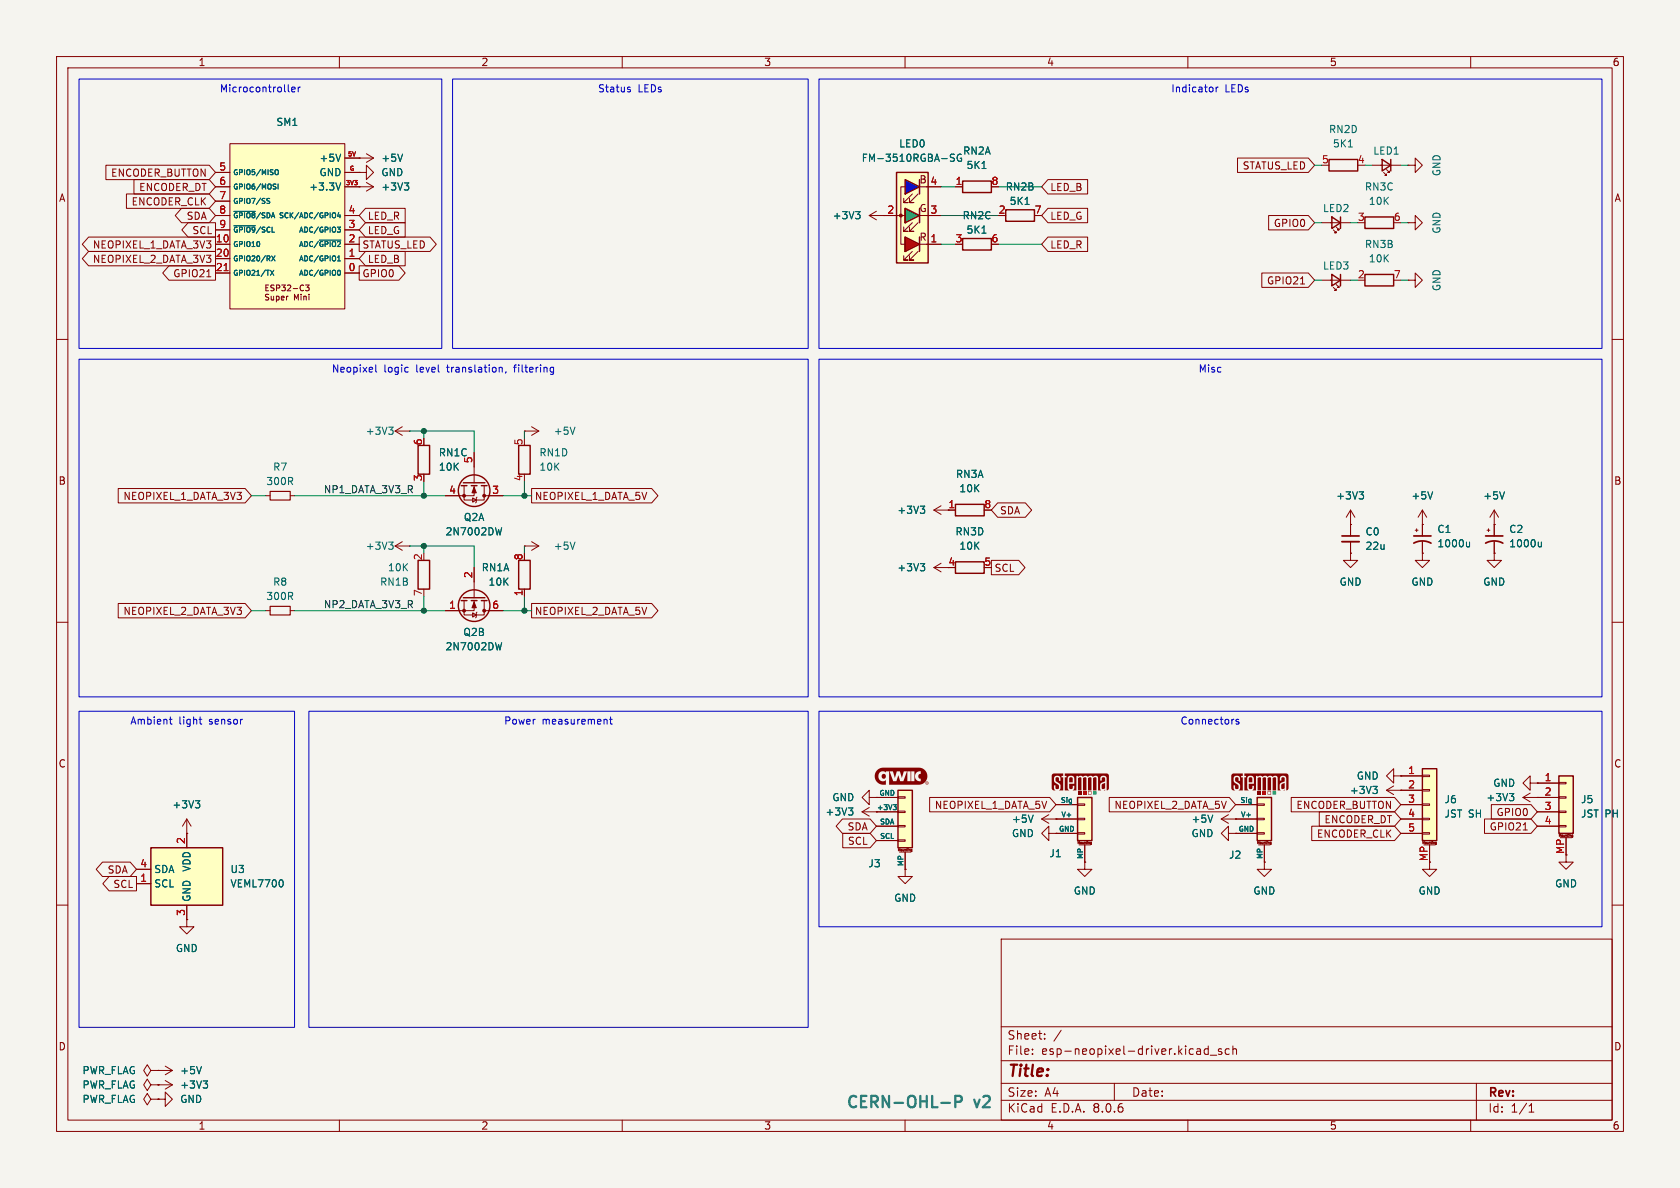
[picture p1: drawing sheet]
<svg xmlns="http://www.w3.org/2000/svg" width="297mm" height="210mm" viewBox="0 0 297 210" stroke-linecap="round" stroke-linejoin="round" font-family="sans-serif">
<path d="M0 0h297v210h-297z" fill="#f5f4ef" stroke="#f5f4ef" stroke-width=".18"/>
<g fill="none" stroke="#840000" stroke-width=".18">
<path d="M10 10h277v190h-277zM12 12h273v186h-273zM60 10v2M110 10v2M160 10v2M210 10v2M260 10v2M10 60h2M285 60h2M166.4 99.6l-1.3 .7M10 110h2M165.1 100.3l1.3 .8"/>
<path d="M165.1 100.3h2.5M285 110h2M10 160h2M191.8 152.4v1.3h1.2l-1.2 1.2-1.3-1.2h1.3M191.8 152.4h.1M215.9 144.8l1.3 .7M215.9 144.8h2.5M217.2 144l-1.3 .8M218.4 144.8h.1M223.5 152.4v1.3h1.3l-1.3 1.2-1.3-1.2h1.3M223.5 152.4h.1M285 160h2"/>
<path d="M177 166h108v32h-108zM60 198v2M110 198v2M160 198v2M177 194.5h108M177 191.5h108M177 187.5h108M177 181.5h108M182.5 186.3v.1M182.5 185.5v.1M184.7 183.6v.1M184.7 182.8v.1"/>
<path d="M187.6 182.1l-1.3 2M197 191.5v3M210 198v2M213.6 184.9v1.5M213.6 185.5l-.4-.1-.3 .3v.4l.1 .2h.6M214 186.5h1.1M216 185.5l-.4-.1-.2 .2 .1 .2 .5 .2v.3h-.6M217.3 185.5l-.4-.1-.3 .3v.4l.1 .2h.6M218 185.5l.2-.1 .3 .1 .1 .9M218 184.9v1.5M260 198v2M261 191.5v6.5"/>
<path d="M270.3 196.6h.9M270.3 195.5l.4-.4v1.5"/>
</g>
<path d="M162.7 99.6h.8l-.4 .5M163.2 100.1l.3 .3v.3l-.3 .2M214.4 144.1l-.4 1.3" fill="none" stroke="#006464" stroke-width=".18"/>
<path d="M191.5 139.9h.6v.6h-.6z" fill="#ed1c24"/>
<path d="M193.2 139.9h.6v.6h-.6z" fill="#00a650"/>
<path d="M190.5 141h2.5v7.6h-2.5z" fill="#ffffc2"/>
<g fill="#840000">
<path d="M190.6 139.9h.6v.6h-.6z"/>
<path d="M192.3 139.9h.7v.6h-.7l.6-.1v-.5h-.5l-.1 .5z"/>
<path d="M195.1 139.7l.3-.1v.1z"/>
<path d="M190.6 137.6l.3-.2 .3 .1v2.2h-.6z"/>
<path d="M191.5 137.5l.3-.1 .3 .1v2.2h-.6z"/>
<path d="M192.3 137.5l.4-.1 .2 .1 .1 2.2h-.7z"/>
<path d="M193.2 137.5l.4-.1 .2 .1v2.2h-.6z"/>
<path d="M189.1 137.5l.3-.1 .2 .1v.8h-.6z"/>
<path d="M194.8 138.6l.6-.2v.9l-.4 .2-.2-.1z"/>
<path d="M186 136.9l.3-.2h1.7v.5h-.3v.2h.3v2.3h-.8l.3-.3v-.7l-.8-.6-.1-.2 .1-.4 .3-.1 .2 .1v.5h.3l-.1-.6-.4-.3-.6 .2-.1 .7 .2 .3 .7 .5v.6l-.2 .1h-.3l-.1-.7h-.3l.1 .7 .3 .2h-.5l-.2-.2-.1-2.3z"/>
<path d="M188.2 136.7l7.6 .1 .2 .3v2.5l-.4 .1v-2.1l-.1-.4-.6-.1-.3 .3-.1 .6h.3v-.5l.4-.1 .2 .2v.5l-.7 .3-.2 .2v.8l.2 .3h-.6v-2.4l-.3-.2-.6 .3-.3-.3-.3 .1a.36 .36 0 0 1-.6-.1l-.3 .1a.36 .36 0 0 1-.6-.1l-.5 .2v-.1h-.3v2.5h-.7l.3-.2v-.6h-.2l-.2 .6-.4-.1-.1-.8h.9v-1l-.1-.3-.2-.1-.7 .1-.2 .3v1.7l.1 .3 .3 .1h-.9v-2.3h.3v-.2h-.3z"/>
</g>
<g fill="none" stroke="#840000" stroke-width=".18">
<path d="M248.9 39.4h1.3v-1.3l1.3 1.3-1.3 1.2v-1.2M248.9 39.4h.1M248.9 29.2h1.3v-1.3l1.3 1.3-1.3 1.3v-1.3M248.9 29.2h.1M248.9 49.5h1.3v-1.2l1.3 1.2-1.3 1.3v-1.3M248.9 49.5h.1M238.8 92.7h.1M238.8 97.8v1.3h1.2l-1.2 1.2-1.3-1.2h1.3M238.8 97.8h.1M238.8 90.2v4.5M238.8 95.8v2M238.8 90.2l-.8 1.2"/>
<path d="M238.8 90.2l.7 1.2M250.2 93.7h.5M250.4 93.5v.5M251.5 92.7h.1M251.5 97.8v1.3h1.2l-1.2 1.2-1.3-1.2h1.3M251.5 97.8h.1M251.5 90.2v4.5M251.5 95.8v2M251.5 90.2l-.8 1.2M251.5 90.2l.7 1.2M262.9 93.7h.5M263.1 93.5v.5"/>
<path d="M264.2 97.8v1.3h1.2l-1.2 1.2-1.3-1.2h1.3M264.2 97.8h.1M264.2 92.7h.1M264.2 90.2v4.5M264.2 95.8v2M264.2 90.2l-.8 1.2M264.2 90.2l.7 1.2M186.7 142.2h3.8M186.7 144.8h3.8M186.7 147.3h3.8M190.5 147.2h1.3v.2h-1.3zM190.5 144.7h1.3v.2h-1.3z"/>
<path d="M190.5 142.1h1.3v.3h-1.3zM190.8 149.4h2M191.8 149.4v3M192.8 149.3h.1M192.8 149.1h.2M192.8 148.9h.1M192.8 148.9h.2l-.1 .3M192.9 149.2v.1M217.2 147.3v-1.2l-1.3 1.2 1.3 1.3v-1.3h1.2M218.4 147.3h.1"/>
</g>
<path d="M168.9 99.3h5.1v2h-5.1zM190.5 141h2.5v7.6h-2.5z" fill="none" stroke="#840000" stroke-width=".25"/>
<path d="M237.2 94.7h3.1M249.9 96a3.2 3.2 0 0 1 3.1 0M249.9 94.7h3.1M262.6 96a3.2 3.2 0 0 1 3.1 0M262.6 94.7h3.1" fill="none" stroke="#840000" stroke-width=".3"/>
<path d="M240.3 86.9h.8l-.5 .5M240.8 87.4l.3 .3v.3l-.3 .2M253.3 86.9l-.4 1.3M259.8 96.5l-.2 .2-.3-.1M259.8 95.8v.9M266 86.9l-.4 1.3M272.5 95.8v.9M272.5 96.5l-.2 .2-.3-.1" fill="none" stroke="#006464" stroke-width=".18"/>
<path d="M237.2 95.8h3.1" fill="none" stroke="#840000" stroke-width=".33"/>
<path d="M40.6 25.4h20.4v29.2h-20.4z" fill="#ffffc2"/>
<g fill="none" stroke="#840000" stroke-width=".18">
<path d="M38.1 33h2.5M38.1 38.1h2.5M38.1 30.5h2.5M38.1 35.6h2.5M40.6 25.4h20.4v29.2h-20.4zM61 33h2.5M61 38.1h2.5M61 30.5h2.5M61 27.9h5M63.5 30.5h1.3v-1.3l1.2 1.3-1.2 1.3v-1.3M63.5 30.5h.1M63.5 27.9h.1"/>
<path d="M64.8 27.2l1.2 .7M66 27.9l-1.2 .8M38.1 48.3h2.5M38.1 45.7h2.5M38.1 43.2h2.5M38.1 40.6h2.5M50.8 52.4h.1M54 50.4h.6l-.3 .4 .3 .1v.4l-.1 .1-.5-.1M61 48.3h2.5M61 45.7h2.5M61 43.2h2.5M61 40.6h2.5"/>
<path d="M69.8 76.2l1.3 .8M69.8 76.2h2.6M71.1 75.4l-1.3 .8M72.4 76.2h.1M47 87.6h.8M51.3 87.6h.8M33 147.3h.1M33 144.8l-.7 1.3M33 144.8v2.5M33 144.8l.8 1.3M276.9 151.1v1.3h1.2l-1.2 1.3-1.3-1.3h1.3M33 162.6v1.2h1.3l-1.3 1.3-1.3-1.3h1.3"/>
<path d="M33 162.6h.1"/>
</g>
<g fill="none" stroke="#006464" stroke-width=".18">
<path d="M41.3 37.4h3.8M41.3 39.9h3.8M47.3 35.5l.4 .2-.1 .2-.3 .1M47.3 35.1h.4M48.7 32.5l.1 .1M48.7 33.1v.2M48.8 30h.3l.1 .3v.5l-.4 .1M49.2 32.5v.9M59.1 37.6l.2 .3v.5l-.2 .1M59.9 37.6l-.2 .6h.5M60.1 37.9v.6M60.2 32.3l-.4 1.3"/>
<path d="M60.2 27.2l-.4 1.3M71.2 27.2l-.5 1.3M47.8 47.8l.6 .9M48 45.2l.6 .9M48.4 47.8l-.6 .9M48.6 45.2l-.6 .9M56.5 42.4h3.8M59.6 40.2h.6l-.3 .3 .2 .1 .1 .3-.2 .1h-.2M59.7 46.1h.5M59.7 45.5l.2-.3v.9M59.8 47.8h.1a.43 .43 0 0 1 .3 .4 .43 .43 0 0 1-.4 .4M68.7 75.5h.8l-.4 .5"/>
<path d="M69.3 76l.2 .2v.3l-.2 .3M34.5 141.5h.8l-.4 .5M35.1 142l.2 .3v.3l-.2 .2"/>
</g>
<path d="M39.6 47.8h.7" fill="none" stroke="#a90000" stroke-width=".18"/>
<path d="M73.9 78.7h2v5.1h-2z" fill="none" stroke="#840000" stroke-width=".25"/>
<path d="M47.8 86.9h3.5v1.5h-3.5z" fill="none" stroke="#840000" stroke-width=".2"/>
<path d="M26.7 149.9h12.7v10.1h-12.7z" fill="#ffffc2"/>
<path d="M26.7 149.9h12.7v10.1h-12.7z" fill="none" stroke="#840000" stroke-width=".25"/>
<g fill="none" stroke="#840000" stroke-width=".18">
<path d="M24.1 156.2h2.6M24.1 153.7h2.6M33 147.3v2.6M33 160v2.6M26.7 189.2l-.7-1-.6 1 .6 1 .7-1h1.2M26.7 191.8l-.7-1-.6 1 .6 1 .7-1h1.2M26.7 194.3l-.7-1-.6 1 .6 1 .7-1h1.2M27.9 194.3h1.3v-1.3l1.3 1.3-1.3 1.3v-1.3M27.9 194.3h.1M27.9 189.2h.1M27.9 191.8h.1M27.9 189.2h2.6"/>
<path d="M27.9 191.8h2.6M29.2 188.5l1.3 .7M29.2 191l1.3 .8M30.5 189.2l-1.3 .8M30.5 191.8l-1.3 .7"/>
</g>
<path d="M49.9 155.6l.2 .4-.2 .7M35.6 188.5l-.4 1.3M35.9 191.1h.8l-.4 .5M36.5 191.6l.2 .2v.3l-.2 .2" fill="none" stroke="#006464" stroke-width=".18"/>
<path d="M275.6 137.2h2.5v10.1h-2.5z" fill="#ffffc2"/>
<g fill="none" stroke="#840000" stroke-width=".18">
<path d="M63.5 33h.1M63.5 33h2.5M64.8 32.3l1.2 .7M66 33l-1.2 .8M270.5 138.4v-1.2l-1.3 1.2 1.3 1.3v-1.3h1.3M271.8 138.4h.1M271.8 138.4h3.8M275.6 138.3h1.3v.3h-1.3zM269.2 141h6.4M269.2 141l1.3 .7M270.5 140.2l-1.3 .8M271.8 141h.1"/>
<path d="M271.8 143.5h3.8M271.8 146.1h3.8M275.6 145.9h1.3v.3h-1.3zM275.6 143.4h1.3v.2h-1.3zM275.6 140.8h1.3v.3h-1.3zM275.8 148.1h2.1M276.9 148.1v3M277.9 147.7l.1-.1v.3l-.1 .1M277.9 147.8l.1 .1"/>
</g>
<path d="M275.6 137.2h2.5v10.1h-2.5z" fill="none" stroke="#840000" stroke-width=".25"/>
<path d="M71.5 32.3h.8l-.5 .5M72 32.8l.3 .3v.3l-.3 .2M266.8 140.3h.8l-.4 .5M267.4 140.8l.2 .2v.3l-.2 .2" fill="none" stroke="#006464" stroke-width=".18"/>
<path d="M251.5 135.9h2.5v12.7h-2.5z" fill="#ffffc2"/>
<g fill="none" stroke="#840000" stroke-width=".18">
<path d="M247.6 137.2h3.9M247.6 139.7h3.9M251.5 139.6h1.2v.2h-1.2zM251.5 137h1.2v.3h-1.2zM247.6 142.2h3.9M247.6 144.8h3.9M247.6 147.3h3.9M251.5 147.2h1.2v.2h-1.2zM251.5 144.7h1.2v.2h-1.2zM251.5 142.1h1.2v.3h-1.2zM251.7 149.4h2M252.7 149.4v3"/>
<path d="M253.8 148.9h.1v.4M253.8 149.3h.1M253.8 149.1h.1M253.9 149.3h-.1"/>
</g>
<path d="M251.5 135.9h2.5v12.7h-2.5z" fill="none" stroke="#840000" stroke-width=".25"/>
<path d="M223.2 139.9h.6v.6h-.6z" fill="#ed1c24"/>
<path d="M225 139.9h.6v.6h-.6z" fill="#00a650"/>
<path d="M222.2 141h2.6v7.6h-2.6z" fill="#ffffc2"/>
<g fill="#840000">
<path d="M222.3 139.9h.6v.6h-.6z"/>
<path d="M224.1 139.9h.6v.6h-.6l.5-.1v-.5h-.4l-.1 .5z"/>
<path d="M226.8 139.7l.3-.1v.1z"/>
<path d="M222.3 137.6l.4-.2 .2 .1v2.2h-.6z"/>
<path d="M223.2 137.5l.4-.1 .2 .1v2.2h-.6z"/>
<path d="M224.1 137.5l.4-.1 .2 .1v2.2h-.6z"/>
<path d="M225 137.5l.3-.1 .3 .1v2.2h-.6z"/>
<path d="M220.8 137.5l.3-.1 .2 .1 .1 .8h-.6z"/>
<path d="M226.6 138.6l.5-.2v.9l-.3 .2-.3-.1z"/>
<path d="M217.8 136.9l.3-.2h1.6v.5h-.3v.2h.3v2.3h-.8l.3-.3v-.7l-.8-.6-.1-.2 .1-.4 .4-.1 .1 .1 .1 .5h.2v-.6l-.4-.3-.6 .2-.1 .7 .1 .3 .7 .5v.6l-.1 .1h-.4l-.1-.7h-.2v.7l.3 .2h-.4l-.3-.2v-2.3z"/>
<path d="M220 136.7l7.5 .1 .3 .3-.1 2.5-.3 .1v-2.1l-.2-.4-.5-.1-.4 .3v.6h.2l.1-.5 .3-.1 .2 .2v.5l-.6 .3-.2 .2-.1 .8 .3 .3h-.6l-.1-2.4-.3-.2-.6 .3-.2-.3-.4 .1a.36 .36 0 0 1-.6-.1l-.3 .1a.36 .36 0 0 1-.5-.1l-.6 .2v-.1h-.3v2.5h-.7l.3-.2 .1-.6h-.3l-.1 .6-.5-.1v-.8h.9v-1l-.1-.3-.2-.1-.8 .1-.1 .3v1.7l.1 .3 .2 .1h-.8v-2.3h.3v-.2h-.3z"/>
</g>
<g fill="none" stroke="#840000" stroke-width=".18">
<path d="M245.1 139.7l1.3 .8M245.1 139.7h2.5M246.4 137.2v-1.3l-1.3 1.3 1.3 1.2v-1.2h1.2M246.4 138.9l-1.3 .8M247.6 139.7h.1M247.6 137.2h.1M218.4 142.2h3.8M218.4 144.8h3.8M218.4 147.3h3.8M222.2 147.2h1.3v.2h-1.3zM222.2 144.7h1.3v.2h-1.3zM222.2 142.1h1.3v.3h-1.3z"/>
<path d="M222.5 149.4h2M223.5 149.4v3M224.5 148.9h.2v.4M224.5 149.3h.1M224.5 149.1h.1M224.6 149.1h.1M224.6 149.3h.1M224.7 149.3h-.1M252.7 152.4v1.3h1.3l-1.3 1.2-1.2-1.2h1.2"/>
</g>
<path d="M222.2 141h2.6v7.6h-2.6z" fill="none" stroke="#840000" stroke-width=".25"/>
<path d="M242.7 139h.8l-.4 .5M243.2 139.5l.3 .2v.3l-.3 .3" fill="none" stroke="#006464" stroke-width=".18"/>
<path d="M158.7 139.7h2.6v10.2h-2.6z" fill="#ffffc2"/>
<g fill="#840000">
<path d="M163.8 138.3h.2v.3h-.2v-.2h.1h-.1z"/>
<path d="M163.7 138.2h.4v.4h-.4l-.1-.2 .3 .2 .2-.2-.2-.2-.3 .2z"/>
<path d="M155.1 136.1l.5-.3 .5-.1h6.6l.5 .2 .4 .4 .3 .5v.6l-.3 .8-.9 .5h-5.5v-2.3l.7 1.7h.6l.3-1.1 .3 1.1h2.6v-.9h.1l.2 .7 .7 .2h.1v-.5l-.4-.1-.1-.3 .2-.3 .3-.1v-.5l-.8 .3-.2 .6h-.1v-.8h-.6v1.7h-.1v-1.7h-.6v1.7h-.7l.6-1.7h-.5l-.4 1.1-.3-1.1h-.6l-.3 1.1-.3-1.1h-1.3v.2l-.3-.2-.3-.1-.6 .4-.1 .8 .2 .4 .4 .2h.4l.3-.2v.8h-.7l-.7-.3-.5-.7v-.9z"/>
<circle cx="156.2" cy="137.2" r=".41"/>
</g>
<g fill="none" stroke="#840000" stroke-width=".18">
<path d="M233.7 39.4h5.1M235.7 40.6l.5 .5h-.2h.2v-.2M236.2 40.1l.5 .5h-.2h.2v-.2M152.4 143.5h6.3M152.4 143.5l1.3 .8M153.7 141v-1.3l-1.3 1.3 1.3 1.2v-1.2h1.2M153.7 142.7l-1.3 .8M154.9 141h.1M154.9 141h3.8M154.9 146.1h3.8M154.9 148.6h3.8M158.7 148.5h1.3v.2h-1.3z"/>
<path d="M158.7 145.9h1.3v.3h-1.3zM158.7 143.4h1.3v.2h-1.3zM158.7 140.8h1.3v.3h-1.3zM159 150.6h2M160 153.7v1.2h1.3l-1.3 1.3-1.3-1.3h1.3M160 153.7h.1M160 150.6v3.1M161 150.4h.2M161.1 150.2h.1v.3h-.2M161.1 150.2h-.1M184.1 144.8l1.3 .7M184.1 144.8h2.6"/>
<path d="M185.4 147.3v-1.2l-1.3 1.2 1.3 1.3v-1.3h1.3M185.4 144l-1.3 .8M186.7 147.3h.1M186.7 144.8h.1"/>
</g>
<path d="M235.5 38.4l1.5 1-1.5 1zM237 38.4v2M158.7 139.7h2.6v10.2h-2.6z" fill="none" stroke="#840000" stroke-width=".25"/>
<path d="M150 142.8h.8l-.4 .5M150.5 143.3l.3 .2v.3l-.3 .3M157.9 142.3h.6l-.3 .3 .2 .1 .1 .3-.2 .1h-.3M182.6 144.1l-.4 1.3" fill="none" stroke="#006464" stroke-width=".18"/>
<path d="M158.5 30.5h5.6v16h-5.6z" fill="#ffffc2"/>
<path d="M160 31.8l2.6 1.2-2.6 1.3z" fill="#00f"/>
<path d="M160 36.8l2.6 1.3-2.6 1.3z" fill="#0f0"/>
<path d="M160 41.9l2.6 1.3-2.6 1.3z" fill="#f00"/>
<g fill="none" stroke="#840000" stroke-width=".25">
<path d="M158.5 30.5h5.6v16h-5.6zM160 31.8l2.6 1.2-2.6 1.3zM160 36.8l2.6 1.3-2.6 1.3zM162.6 31.8v2.5M162.6 36.8v2.6M170.2 32h5.1v2h-5.1zM177.8 37.1h5.1v2h-5.1zM234.9 28.2h5.1v2h-5.1zM241.3 38.4h5.1v2h-5.1zM244.3 28.2l1.6 1-1.6 1zM245.9 28.2v2M160 41.9l2.6 1.3-2.6 1.3z"/>
<path d="M162.6 41.9v2.6M170.2 42.2h5.1v2h-5.1zM235.5 48.5l1.5 1-1.5 1zM237 48.5v2M241.3 48.5h5.1v2h-5.1zM91.7 78.7h2v5.1h-2zM73.9 99.1h2v5h-2zM81.5 85.9h1M81.9 85.3h3.8M83.3 85.9h1M85.1 85.9h1M91.7 99.1h2v5h-2z"/>
<path d="M168.9 89.2h5.1v2h-5.1zM81.5 106.2h1M81.9 105.7h3.8M83.3 106.2h1M85.1 106.2h1"/>
<circle cx="83.8" cy="86.7" r="2.79"/>
<circle cx="83.8" cy="107.1" r="2.79"/>
</g>
<g fill="none" stroke="#840000" stroke-width=".18">
<path d="M18.7 29.2h18.3l1.1 1.3-1.1 1.3h-18.3zM22.3 34.3h14.7l1.1 1.3-1.1 1.2h-14.7zM23.7 31.7h13.3l1.1 1.3-1.1 1.3h-13.3zM32.1 36.8h4.9l1.1 1.3-1.1 1.3h-4.9l-1.1-1.3zM33.3 39.4h4.8v2.5h-4.8l-1.2-1.3zM38.1 38.1h2.5M38.1 33h2.5M38.1 30.5h2.5M38.1 35.6h2.5M61 38.1h2.5M61 33h2.5M61 30.5h2.5"/>
<path d="M61 27.9h2.5M63.5 27.9h.1M63.5 33h.1M63.5 30.5h.1M64.6 36.8h7v2.6h-7l-1.1-1.3zM64.6 39.4h7v2.5h-7l-1.1-1.3zM153.7 38.1h6.3M153.7 38.1l1.2 .8M154.9 37.3l-1.2 .8M160 33h-.7v10.2h.7M160 36.8v2.6zM160 39.4h.1"/>
<path d="M161.3 34.3l-1.5 1.5h.7h-.7v-.7M161.3 39.4l-1.5 1.5h.7h-.7v-.8M162.3 34.3l-1.5 1.5h.7h-.7v-.7M162.3 39.4l-1.5 1.5h.7h-.7v-.8M162.6 36.8v2.6M163.8 38.1h2.6M163.8 33h2.6M168.9 33h1.3M185.3 31.7h7v2.6h-7l-1.2-1.3zM185.3 36.8h7v2.6h-7l-1.2-1.3zM218.8 27.9h12.5l1.1 1.3-1.1 1.3h-12.5zM224.3 38.1h7l1.1 1.3-1.1 1.2h-7z"/>
<path d="M242.6 29.2h5M244.6 30.5l.5 .5h-.2h.2v-.3M245.1 30l.5 .5h-.2h.2v-.3M15.7 44.4h22.4v2.6h-22.4l-1.2-1.3zM15.7 41.9h22.4v2.6h-22.4l-1.2-1.3zM29.9 47h8.2v2.5h-8.2l-1.1-1.2zM36.6 48.9h.7M38.1 43.2h2.5M38.1 48.3h2.5M38.1 45.7h2.5M38.1 40.6h2.5M61 43.2h2.5"/>
<path d="M61 48.3h2.5M61 45.7h2.5M61 40.6h2.5M63.5 41.9h12.5l1.1 1.3-1.1 1.3h-12.5zM63.5 47h7l1.1 1.3-1.1 1.2h-7zM64.6 44.4h7v2.6h-7l-1.1-1.3zM160 41.9v2.6zM160 44.5h.1M161.3 44.5l-1.5 1.5h.7h-.7v-.8M162.3 44.5l-1.5 1.5h.7h-.7v-.8M162.6 41.9v2.6M163.8 43.2h2.6"/>
<path d="M185.3 41.9h7v2.6h-7l-1.2-1.3zM223.1 48.3h8.2l1.1 1.2-1.1 1.3h-8.2zM229.9 50.2h.7M233.7 49.5h5.1M235.7 50.8l.5 .5h-.2h.2v-.2M236.2 50.3l.5 .5h-.2h.2v-.3M92.7 76.2h.1M92.7 76.2h2.5M94 75.4l1.2 .8M95.2 76.2l-1.2 .8M20.9 86.4h22.4l1.1 1.2-1.1 1.3h-22.4zM69.8 96.5l1.3 .8"/>
<path d="M69.8 96.5h2.6M71.1 95.8l-1.3 .7M72.4 96.5h.1M82 85.9v2.5h3.6v-2.5M83.6 88l.6 .4-.6 .4zM83.8 85.9v1.7h-5.1M83.8 80v5.3M84.3 87.9l-.1 .1v.8l-.1 .1M85.6 87.6h3.3M92.7 96.5h.1M92.7 96.5h2.5M94 86.4h21.2l1.1 1.2-1.1 1.3h-21.2z"/>
<path d="M94 95.8l1.2 .7M95.2 96.5l-1.2 .8M165.1 90.2h3.8M165.1 90.2l1.3 .7M166.4 89.4l-1.3 .8M175.3 99.1h4.8l1.1 1.2-1.1 1.3h-4.8zM176.4 88.9h4.9l1.1 1.3-1.1 1.2h-4.9l-1.1-1.2zM238.8 97.8h.1M238.8 92.7h.1M238.8 92.7v2M238.8 95.8v2M251.5 97.8h.1"/>
<path d="M251.5 92.7h.1M251.5 92.7v2M251.5 95.8v2M264.2 92.7h.1M264.2 97.8h.1M264.2 92.7v2M264.2 95.8v2M20.9 106.7h22.4l1.1 1.3-1.1 1.2h-22.4zM47 108h.8M51.3 108h.8M82 106.2v2.5h3.6v-2.5M83.6 108.3l.6 .4-.6 .4z"/>
<path d="M83.8 106.2v1.8h-5.1M83.8 100.3v5.4M84.3 108.2l-.1 .1v.8l-.1 .1M85.6 108h3.3M92.7 104.1v1.3M94 106.7h21.2l1.1 1.3-1.1 1.2h-21.2zM247.6 137.2h.1M247.6 139.7h.1M247.6 137.2h3.9M247.6 139.7h3.9M271.8 138.4h.1M271.8 138.4h3.8"/>
<path d="M18.1 152.4h4.9l1.1 1.3-1.1 1.2h-4.9l-1.1-1.2zM19.3 154.9h4.8v2.6h-4.8l-1.1-1.3zM24.1 156.2h2.6M24.1 153.7h2.6M33 147.3h.1M33 147.3v2.6M148.9 144.8h4.9l1.1 1.3-1.1 1.2h-4.9l-1.1-1.2zM149 147.3h4.8l1.1 1.3-1.1 1.3h-4.8zM154.9 141h.1M154.9 141h3.8M154.9 143.5h3.8M154.9 146.1h3.8"/>
<path d="M154.9 148.6h3.8M160 153.7h.1M160 150.6v3.1M164.3 141h21.3l1.1 1.2-1.1 1.3h-21.3zM186.7 144.8h.1M186.7 147.3h.1M186.7 142.2h3.8M186.7 144.8h3.8M186.7 147.3h3.8M191.8 152.4h.1M191.8 149.4v3M196.1 141h21.2l1.1 1.2-1.1 1.3h-21.2z"/>
<path d="M218.4 144.8h.1M218.4 147.3h.1M218.4 142.2h3.8M218.4 144.8h3.8M218.4 147.3h3.8M223.5 152.4h.1M223.5 149.4v3M228.3 141h18.2l1.1 1.2-1.1 1.3h-18.2zM231.9 146h14.6l1.1 1.3-1.1 1.3h-14.6zM233.2 143.5h13.3l1.1 1.3-1.1 1.3h-13.3zM247.6 142.2h3.9M247.6 144.8h3.9"/>
<path d="M247.6 147.3h3.9M252.7 149.4v3M262.4 144.8h8.3l1.1 1.3-1.1 1.2h-8.3zM263.6 142.2h7.1l1.1 1.3-1.1 1.3h-7.1zM269.3 146.7h.7M271.8 141h.1M271.8 141h3.8M271.8 143.5h3.8M271.8 146.1h3.8M276.9 148.1v3M33 162.6h.1M33 160v2.6"/>
<path d="M27.9 194.3h.1M27.9 191.8h.1M27.9 189.2h.1"/>
</g>
<g fill="#840000" stroke="#840000" stroke-width=".18">
<path d="M83.8 106.4l.4 1h-.8z"/>
<path d="M83.8 86.1l.4 1h-.8z"/>
<circle cx="159.3" cy="38.1" r=".25"/>
<circle cx="82" cy="107.9" r=".25"/>
<circle cx="85.6" cy="107.9" r=".25"/>
<circle cx="82" cy="87.6" r=".25"/>
<circle cx="85.6" cy="87.6" r=".25"/>
</g>
<g fill="none" stroke="#006464" stroke-width=".18">
<path d="M41.3 37.4h3.8M41.3 39.9h3.8M47.3 35.5l.4 .2-.1 .2-.3 .1M47.3 35.1h.4M48.7 32.5l.1 .1M48.7 33.1v.2M48.8 30h.3l.1 .3v.5l-.4 .1M49.2 32.5v.9M59.1 37.6l.2 .3v.5l-.2 .1M59.9 37.6l-.2 .6h.5M60.1 37.9v.6M60.2 32.3l-.4 1.3"/>
<path d="M60.2 27.2l-.4 1.3M71.2 27.2l-.5 1.3M71.5 32.3h.8l-.5 .5M72 32.8l.3 .3v.3l-.3 .2M151.3 37.4h.7l-.4 .5M151.8 37.9l.2 .2v.3l-.2 .3M168.7 27.3l-.5-.1-.2 .3 .1 .3 .6 .2v.4l-.2 .1h-.5M169.8 27.2a.61 .61 0 0 0-.6 .7 .61 .61 0 0 0 .7 .6l.1-.5M173.6 29.8h.7M181.2 36.1h.7M238.4 26h.7M47.8 47.8l.6 .9"/>
<path d="M48 45.2l.6 .9M48.4 47.8l-.6 .9M48.6 45.2l-.6 .9M56.5 42.4h3.8M59.6 40.2h.6l-.3 .3 .2 .1 .1 .3-.2 .1h-.2M59.7 46.1h.5M59.7 45.5l.2-.3v.9M59.8 47.8h.1a.43 .43 0 0 1 .3 .4 .43 .43 0 0 1-.4 .4M173.6 41.2h.7M101.7 75.5l-.5 1.3M68.7 95.8h.8l-.4 .5M69.3 96.3l.2 .3v.3l-.2 .2"/>
<path d="M88.7 93.3l-.3 1.3M101.7 95.8l-.5 1.3M162.7 89.5h.8l-.4 .5M162.7 99.6h.8l-.4 .5M163.2 90l.3 .2v.3l-.3 .2M240.3 86.9h.8l-.5 .5M240.8 87.4l.3 .3v.3l-.3 .2M253.3 86.9l-.4 1.3M259.8 95.8v.9M259.8 96.5l-.2 .2-.3-.1M266 86.9l-.4 1.3M272.5 96.5l-.2 .2-.3-.1"/>
<path d="M272.5 95.8v.9M88.7 113.6l-.3 1.3M163.2 100.1l.3 .3v.3l-.3 .2M242.7 139h.8l-.4 .5M243.2 139.5l.3 .2v.3l-.3 .3M34.5 141.5h.8l-.4 .5M35.1 142l.2 .3v.3l-.2 .2M49.9 155.6l.2 .4-.2 .7M150 142.8h.8l-.4 .5M150.5 143.3l.3 .2v.3l-.3 .3M157.9 142.3h.6l-.3 .3 .2 .1 .1 .3-.2 .1h-.3M182.6 144.1l-.4 1.3"/>
<path d="M214.4 144.1l-.4 1.3M266.8 140.3h.8l-.4 .5M267.4 140.8l.2 .2v.3l-.2 .2M35.6 188.5l-.4 1.3M35.9 191.1h.8l-.4 .5M36.5 191.6l.2 .2v.3l-.2 .2"/>
</g>
<path d="M47.8 107.2h3.5v1.5h-3.5z" fill="none" stroke="#840000" stroke-width=".2"/>
<path d="M166.4 195h1.5M168.9 194.8h.8a.54 .54 0 0 0 .4-.5 .54 .54 0 0 0-.4-.6h-.8v2" fill="none" stroke="#0099b0" stroke-width=".4"/>
<g fill="none" stroke="#0000c2" stroke-width=".18">
<path d="M14 14h64.1v47.6h-64.1zM51 16.1l.1 .1M51.6 15.8l.6-.1-.1-.2-.3-.1-.2 .2v.6h.5M52.7 15.4v.8M53.1 15.4l-.4 .2M80 14h62.9v47.6h-62.9zM111.1 15.8l.3 .1 .1 .2-.2 .1h-.3M111.1 15.4l.3 .1M144.8 14h138.4v47.6h-138.4zM214.3 15.5l.1 .1-.1 .6M215 15.4v.8M215.4 15.4l-.4 .2"/>
<path d="M14 63.5h128.9v59.7h-128.9zM66.4 64.5v1.1l.2 .2M72 64.9l.2 .1M72.2 65.7l-.2 .1M88.4 64.9l.4 .2v.7M89.5 65.7l-.2 .3M97.5 64.9l.4 .1M97.9 64.9v1.1l-.2 .1-.3 .1M97.9 65.7l-.4 .1M144.8 63.5h138.4v59.7h-138.4zM14 125.7h38.1v55.9h-38.1zM29.9 127.2h.5"/>
<path d="M30.1 126.7v1.1l.3 .2M35.2 127.2h.5M35.4 127.8l.3 .2M54.6 125.7h88.3v55.9h-88.3zM107.1 127.2l.2 .1v.7M107.8 127.2h.4M107.9 126.7v1.1l.3 .2M144.8 125.7h138.4v38.1h-138.4zM219 127.2h-.3l-.2 .1 .1 .2 .4 .1v.3h-.5"/>
</g>
<g fill="none" stroke="#009600" stroke-width=".18">
<path d="M166.4 33h2.5M166.4 38.1h10.1M176.5 33h7.6M232.4 39.4h1.3M232.4 29.2h1.3M238.8 39.4h1.2M241.3 29.2h1.3M247.6 39.4h1.3M247.6 29.2h1.3M166.4 43.2h2.5M176.5 43.2h7.6M232.4 49.5h1.3"/>
<path d="M238.8 49.5h1.2M247.6 49.5h1.3M72.4 76.2h11.4v3.8M74.9 76.2v1.3M92.7 76.2v1.3M44.4 87.6h2.6M52.1 87.6h26.6M72.4 96.5h11.4v3.8M74.9 85.1v2.5M74.9 96.5v1.3M88.9 87.6h5.1M92.7 85.1v2.5"/>
<path d="M92.7 96.5v1.3M44.4 108h2.6M52.1 108h26.6M74.9 105.4v2.6M88.9 108h5.1M92.7 105.4v2.6"/>
</g>
<path d="M39.6 47.8h.7" fill="none" stroke="#a90000" stroke-width=".18"/>
<g fill="#009600" stroke="#009600" stroke-width=".18">
<circle cx="92.7" cy="87.6" r=".46"/>
<circle cx="92.7" cy="108" r=".46"/>
<circle cx="74.9" cy="96.5" r=".46"/>
<circle cx="74.9" cy="87.6" r=".46"/>
<circle cx="74.9" cy="76.2" r=".46"/>
<circle cx="74.9" cy="108" r=".46"/>
</g>
<text font-size="2.8" fill="#840000" x="178" y="190.9">Title:</text>
<g font-size="2.8" fill="#0099b0">
<text x="149.4" y="196.4">CERN-OHL-P</text>
<text x="172.3" y="196.4">v2</text>
</g>
<g font-size="2.1" fill="#840000">
<text x="178" y="184">Sheet:</text>
<text x="178" y="186.7">File:</text>
<text x="184.1" y="186.7">esp-neopixel-driver.kicad_sch</text>
<text x="178" y="196.9">KiCad</text>
<text x="178" y="194.1">Size:</text>
<text x="184.7" y="194.1">A4</text>
<text x="185.7" y="196.9">E.D.A.</text>
<text x="193.3" y="196.9">8.0.6</text>
<text x="200" y="194.1">Date:</text>
<text x="263" y="194.3">Rev:</text>
<text x="263" y="196.9">Id:</text>
<text x="267.1" y="196.9">1/1</text>
</g>
<g font-size="1.8" fill="#840000">
<text x="35" y="11.9">1</text>
<text x="85" y="11.9">2</text>
<text x="135" y="11.9">3</text>
<text x="185" y="11.9">4</text>
<text x="235" y="11.9">5</text>
<text x="285" y="11.9">6</text>
<text x="10.3" y="35.9">A</text>
<text x="19.5" y="31.4">ENCODER_BUTTON</text>
<text x="24.5" y="34">ENCODER_DT</text>
<text x="162.4" y="32.6">B</text>
<text x="185.6" y="34">LED_B</text>
<text x="219.6" y="30.2">STATUS_LED</text>
<text x="285.3" y="35.9">A</text>
<text x="23.2" y="36.5">ENCODER_CLK</text>
<text x="32.9" y="39.1">SDA</text>
<text x="33.9" y="41.6">SCL</text>
<text x="64.9" y="39.1">LED_R</text>
<text x="64.9" y="41.6">LED_G</text>
<text x="156.8" y="37.8">2</text>
<text x="162.4" y="37.7">G</text>
<text x="185.6" y="39.1">LED_G</text>
<text x="225.1" y="40.3">GPIO0</text>
<text x="16.3" y="46.7">NEOPIXEL_2_DATA_3V3</text>
<text x="16.3" y="44.1">NEOPIXEL_1_DATA_3V3</text>
<text x="64" y="44.1">STATUS_LED</text>
<text x="64.9" y="46.7">LED_B</text>
<text x="162.4" y="42.8">R</text>
<text x="185.6" y="44.1">LED_R</text>
<text x="30.5" y="49.2">GPIO21</text>
<text x="64" y="49.2">GPIO0</text>
<text x="223.9" y="50.5">GPIO21</text>
<text x="10.3" y="85.9">B</text>
<text x="21.7" y="88.6">NEOPIXEL_1_DATA_3V3</text>
<text x="94.5" y="88.6">NEOPIXEL_1_DATA_5V</text>
<text x="167.6" y="89.9">1</text>
<text x="285.3" y="85.9">B</text>
<text x="176.7" y="91.1">SDA</text>
<text x="175.7" y="101.3">SCL</text>
<text x="21.7" y="108.9">NEOPIXEL_2_DATA_3V3</text>
<text x="94.5" y="108.9">NEOPIXEL_2_DATA_5V</text>
<text x="10.3" y="135.9">C</text>
<text x="285.3" y="135.9">C</text>
<text x="165.2" y="143.2">NEOPIXEL_1_DATA_5V</text>
<text x="196.9" y="143.2">NEOPIXEL_2_DATA_5V</text>
<text x="229.1" y="143.2">ENCODER_BUTTON</text>
<text x="149.7" y="147">SDA</text>
<text x="149.8" y="149.5">SCL</text>
<text x="232.7" y="148.3">ENCODER_CLK</text>
<text x="234" y="145.7">ENCODER_DT</text>
<text x="263.3" y="147">GPIO21</text>
<text x="264.5" y="144.5">GPIO0</text>
<text x="18.9" y="154.6">SDA</text>
<text x="19.9" y="157.2">SCL</text>
<text x="10.3" y="185.9">D</text>
<text x="285.3" y="185.9">D</text>
<text x="35" y="199.9">1</text>
<text x="85" y="199.9">2</text>
<text x="135" y="199.9">3</text>
<text x="185" y="199.9">4</text>
<text x="235" y="199.9">5</text>
<text x="285" y="199.9">6</text>
</g>
<g font-size="1.8" fill="#0000c2">
<text x="38.8" y="16.6">Microcontroller</text>
<text x="105.6" y="16.6">Status</text>
<text x="112.8" y="16.6">LEDs</text>
<text x="207" y="16.6">Indicator</text>
<text x="216.5" y="16.6">LEDs</text>
<text x="58.6" y="66.2">Neopixel</text>
<text x="67.9" y="66.2">logic</text>
<text x="73.7" y="66.2">level</text>
<text x="79.3" y="66.2">translation,</text>
<text x="91.4" y="66.2">filtering</text>
<text x="211.8" y="66.2">Misc</text>
<text x="22.9" y="128.4">Ambient</text>
<text x="31.6" y="128.4">light</text>
<text x="37.1" y="128.4">sensor</text>
<text x="89" y="128.4">Power</text>
<text x="95.8" y="128.4">measurement</text>
<text x="208.6" y="128.4">Connectors</text>
</g>
<g font-size="1.8" fill="#006464">
<text x="48.8" y="22.5">SM1</text>
<text x="234.8" y="23.7">RN2D</text>
<text x="56.4" y="28.8">+5V</text>
<text x="67.3" y="28.8">+5V</text>
<text x="152.2" y="28.8">FM-3510RGBA-SG</text>
<text x="158.9" y="26.3">LED0</text>
<text x="170.2" y="27.5">RN2A</text>
<text x="235.5" y="26.3">5K1</text>
<text x="242.7" y="27.5">LED1</text>
<text x="54.6" y="33.9">+3.3V</text>
<text x="56.4" y="31.3">GND</text>
<text x="67.3" y="31.3">GND</text>
<text x="67.3" y="33.9">+3V3</text>
<text x="170.8" y="30.1">5K1</text>
<text x="177.7" y="33.9">RN2B</text>
<text x="241.2" y="33.9">RN3C</text>
<text x="254.9" y="31.2" transform="rotate(-90 254.9 31.2)">GND</text>
<text x="147.1" y="39">+3V3</text>
<text x="170.1" y="39">RN2C</text>
<text x="170.8" y="41.5">5K1</text>
<text x="178.4" y="36.4">5K1</text>
<text x="233.8" y="37.7">LED2</text>
<text x="241.9" y="36.4">10K</text>
<text x="254.9" y="41.4" transform="rotate(-90 254.9 41.4)">GND</text>
<text x="233.8" y="47.9">LED3</text>
<text x="241.2" y="44">RN3B</text>
<text x="241.9" y="46.6">10K</text>
<text x="254.9" y="51.6" transform="rotate(-90 254.9 51.6)">GND</text>
<text x="64.6" y="77.1">+3V3</text>
<text x="97.8" y="77.1">+5V</text>
<text x="48.2" y="83.4">R7</text>
<text x="77.5" y="80.9">RN1C</text>
<text x="77.5" y="83.4">10K</text>
<text x="83.6" y="82" transform="rotate(-90 83.6 82)">5</text>
<text x="95.3" y="80.9">RN1D</text>
<text x="95.3" y="83.4">10K</text>
<text x="47" y="86">300R</text>
<text x="168.9" y="84.7">RN3A</text>
<text x="169.5" y="87.2">10K</text>
<text x="236.1" y="88.5">+3V3</text>
<text x="249.4" y="88.5">+5V</text>
<text x="262.1" y="88.5">+5V</text>
<text x="78.7" y="94.8">2N7002DW</text>
<text x="81.9" y="92.3">Q2A</text>
<text x="158.5" y="91">+3V3</text>
<text x="168.8" y="94.8">RN3D</text>
<text x="241.3" y="94.8">C0</text>
<text x="254" y="94.4">C1</text>
<text x="266.7" y="94.4">C2</text>
<text x="64.6" y="97.4">+3V3</text>
<text x="68.5" y="101.2">10K</text>
<text x="85.1" y="101.2">RN1A</text>
<text x="97.8" y="97.4">+5V</text>
<text x="158.5" y="101.2">+3V3</text>
<text x="169.5" y="97.4">10K</text>
<text x="241.3" y="97.4">22u</text>
<text x="254" y="97">1000u</text>
<text x="266.7" y="97">1000u</text>
<text x="47" y="106.3">300R</text>
<text x="48.2" y="103.7">R8</text>
<text x="67.1" y="103.7">RN1B</text>
<text x="86.3" y="103.7">10K</text>
<text x="236.7" y="103.7">GND</text>
<text x="249.4" y="103.7">GND</text>
<text x="262.1" y="103.7">GND</text>
<text x="81.8" y="112.6">Q2B</text>
<text x="78.7" y="115.2">2N7002DW</text>
<text x="30.4" y="143.1">+3V3</text>
<text x="147" y="141.8">GND</text>
<text x="238.5" y="140.6">+3V3</text>
<text x="239.8" y="138">GND</text>
<text x="255.3" y="142.2">J6</text>
<text x="262.7" y="141.8">+3V3</text>
<text x="263.9" y="139.3">GND</text>
<text x="279.4" y="142.2">J5</text>
<text x="145.8" y="144.4">+3V3</text>
<text x="178.8" y="148.2">GND</text>
<text x="178.8" y="145.6">+5V</text>
<text x="210.5" y="145.6">+5V</text>
<text x="210.5" y="148.2">GND</text>
<text x="255.3" y="144.7">JST SH</text>
<text x="279.4" y="144.7">JST</text>
<text x="283.7" y="144.7">PH</text>
<text x="27.2" y="154.5">SDA</text>
<text x="33.9" y="154.2" transform="rotate(-90 33.9 154.2)">VDD</text>
<text x="40.6" y="154.5">U3</text>
<text x="153.4" y="153.5">J3</text>
<text x="185.4" y="151.7">J1</text>
<text x="217.2" y="152">J2</text>
<text x="27.2" y="157.1">SCL</text>
<text x="33.9" y="159.5" transform="rotate(-90 33.9 159.5)">GND</text>
<text x="40.6" y="157.1">VEML7700</text>
<text x="158" y="159.6">GND</text>
<text x="189.7" y="158.3">GND</text>
<text x="221.5" y="158.3">GND</text>
<text x="250.7" y="158.3">GND</text>
<text x="274.8" y="157.1">GND</text>
<text x="31" y="168.5">GND</text>
<text x="14.5" y="190.1">PWR_FLAG</text>
<text x="31.8" y="190.1">+5V</text>
<text x="14.5" y="192.6">PWR_FLAG</text>
<text x="14.5" y="195.2">PWR_FLAG</text>
<text x="31.8" y="195.2">GND</text>
<text x="31.8" y="192.6">+3V3</text>
</g>
<g font-size="1.8" fill="#a90000">
<text x="233.6" y="29">5</text>
<text x="240" y="29">4</text>
<text x="38.7" y="30.2">5</text>
<text x="38.7" y="32.8">6</text>
<text x="38.7" y="35.3">7</text>
<text x="164.4" y="32.8">4</text>
<text x="168.8" y="32.8">1</text>
<text x="175.2" y="32.8">8</text>
<text x="38.7" y="37.8">8</text>
<text x="38.7" y="40.4">9</text>
<text x="61.5" y="40.4">3</text>
<text x="61.5" y="37.8">4</text>
<text x="164.4" y="37.8">3</text>
<text x="176.5" y="37.8">2</text>
<text x="182.8" y="37.8">7</text>
<text x="240" y="39.1">3</text>
<text x="246.3" y="39.1">6</text>
<text x="38.1" y="42.9">10</text>
<text x="38.1" y="45.5">20</text>
<text x="61.5" y="45.5">1</text>
<text x="61.5" y="42.9">2</text>
<text x="164.4" y="42.9">1</text>
<text x="168.8" y="42.9">3</text>
<text x="175.2" y="42.9">6</text>
<text x="38.1" y="48">21</text>
<text x="61.5" y="48">0</text>
<text x="240" y="49.3">2</text>
<text x="246.3" y="49.3">7</text>
<text x="74.7" y="78.8" transform="rotate(-90 74.7 78.8)">6</text>
<text x="92.5" y="78.8" transform="rotate(-90 92.5 78.8)">5</text>
<text x="74.7" y="85.2" transform="rotate(-90 74.7 85.2)">3</text>
<text x="79.3" y="87.4">4</text>
<text x="86.9" y="87.4">3</text>
<text x="92.5" y="85.2" transform="rotate(-90 92.5 85.2)">4</text>
<text x="173.9" y="89.9">8</text>
<text x="74.7" y="99.1" transform="rotate(-90 74.7 99.1)">2</text>
<text x="92.5" y="99.1" transform="rotate(-90 92.5 99.1)">8</text>
<text x="167.6" y="100.1">4</text>
<text x="173.9" y="100.1">5</text>
<text x="74.7" y="105.5" transform="rotate(-90 74.7 105.5)">7</text>
<text x="79.3" y="107.7">1</text>
<text x="83.6" y="102.3" transform="rotate(-90 83.6 102.3)">2</text>
<text x="86.9" y="107.7">6</text>
<text x="92.5" y="105.5" transform="rotate(-90 92.5 105.5)">1</text>
<text x="248.8" y="136.9">1</text>
<text x="248.8" y="139.4">2</text>
<text x="248.8" y="142">3</text>
<text x="273" y="138.2">1</text>
<text x="273" y="140.7">2</text>
<text x="273" y="143.3">3</text>
<text x="32.8" y="149.3" transform="rotate(-90 32.8 149.3)">2</text>
<text x="248.8" y="144.5">4</text>
<text x="248.8" y="147.1">5</text>
<text x="273" y="145.8">4</text>
<text x="24.7" y="156">1</text>
<text x="24.7" y="153.4">4</text>
<text x="252.5" y="152.3" transform="rotate(-90 252.5 152.3)">MP</text>
<text x="276.6" y="151.1" transform="rotate(-90 276.6 151.1)">MP</text>
<text x="32.8" y="162" transform="rotate(-90 32.8 162)">3</text>
</g>
<g font-size="1.8" fill="#0f0f0f">
<text x="57.1" y="87.3">NP1_DATA_3V3_R</text>
<text x="57.1" y="107.6">NP2_DATA_3V3_R</text>
</g>
<g font-size="1.4" fill="#840000">
<text x="46.6" y="53.4">Super</text>
<text x="46.7" y="51.7">ESP32-C3</text>
<text x="51.9" y="53.4">Mini</text>
</g>
<g font-size="1.2" fill="#006464">
<text x="41.1" y="31.2">GPIO5/MISO</text>
<text x="41.1" y="33.7">GPIO6/MOSI</text>
<text x="41.1" y="36.2">GPIO7/SS</text>
<text x="41.1" y="38.8">~{GPIO8}/SDASCK/ADC/GPIO4</text>
<text x="41.1" y="41.3">~{GPIO9}/SCL</text>
<text x="52.7" y="41.3">ADC/GPIO3</text>
<text x="41.1" y="43.9">GPIO10</text>
<text x="41.1" y="46.4">GPIO20/RX</text>
<text x="52.7" y="46.4">ADC/GPIO1</text>
<text x="52.7" y="43.9">ADC/~{GPIO2}</text>
<text x="41.1" y="48.9">GPIO21/TX</text>
<text x="52.7" y="48.9">ADC/GPIO0</text>
<text x="154.9" y="143.3">+3V3</text>
<text x="155.4" y="140.7">GND</text>
<text x="187.4" y="142">Sig</text>
<text x="219.2" y="142">Sig</text>
<text x="155.5" y="145.8">SDA</text>
<text x="155.5" y="148.3">SCL</text>
<text x="187.1" y="147.1">GND</text>
<text x="187.5" y="144.5">V+</text>
<text x="218.9" y="147.1">GND</text>
<text x="219.3" y="144.5">V+</text>
<text x="159.8" y="153.2" transform="rotate(-90 159.8 153.2)">MP</text>
<text x="191.5" y="152" transform="rotate(-90 191.5 152)">MP</text>
<text x="223.3" y="152" transform="rotate(-90 223.3 152)">MP</text>
</g>
<g font-size="1.1" fill="#a90000">
<text x="61.4" y="27.7">5V</text>
<text x="61" y="32.8">3V3</text>
<text x="61.7" y="30.2">G</text>
</g>
<g font-size=".5" fill="#840000">
<text x="190.5" y="149.2">Mounting</text>
<text x="222.2" y="149.2">Mounting</text>
<text x="251.4" y="149.2">Mounting</text>
<text x="275.5" y="148">Mounting</text>
<text x="158.7" y="150.5">Mounting</text>
</g>
</svg>
